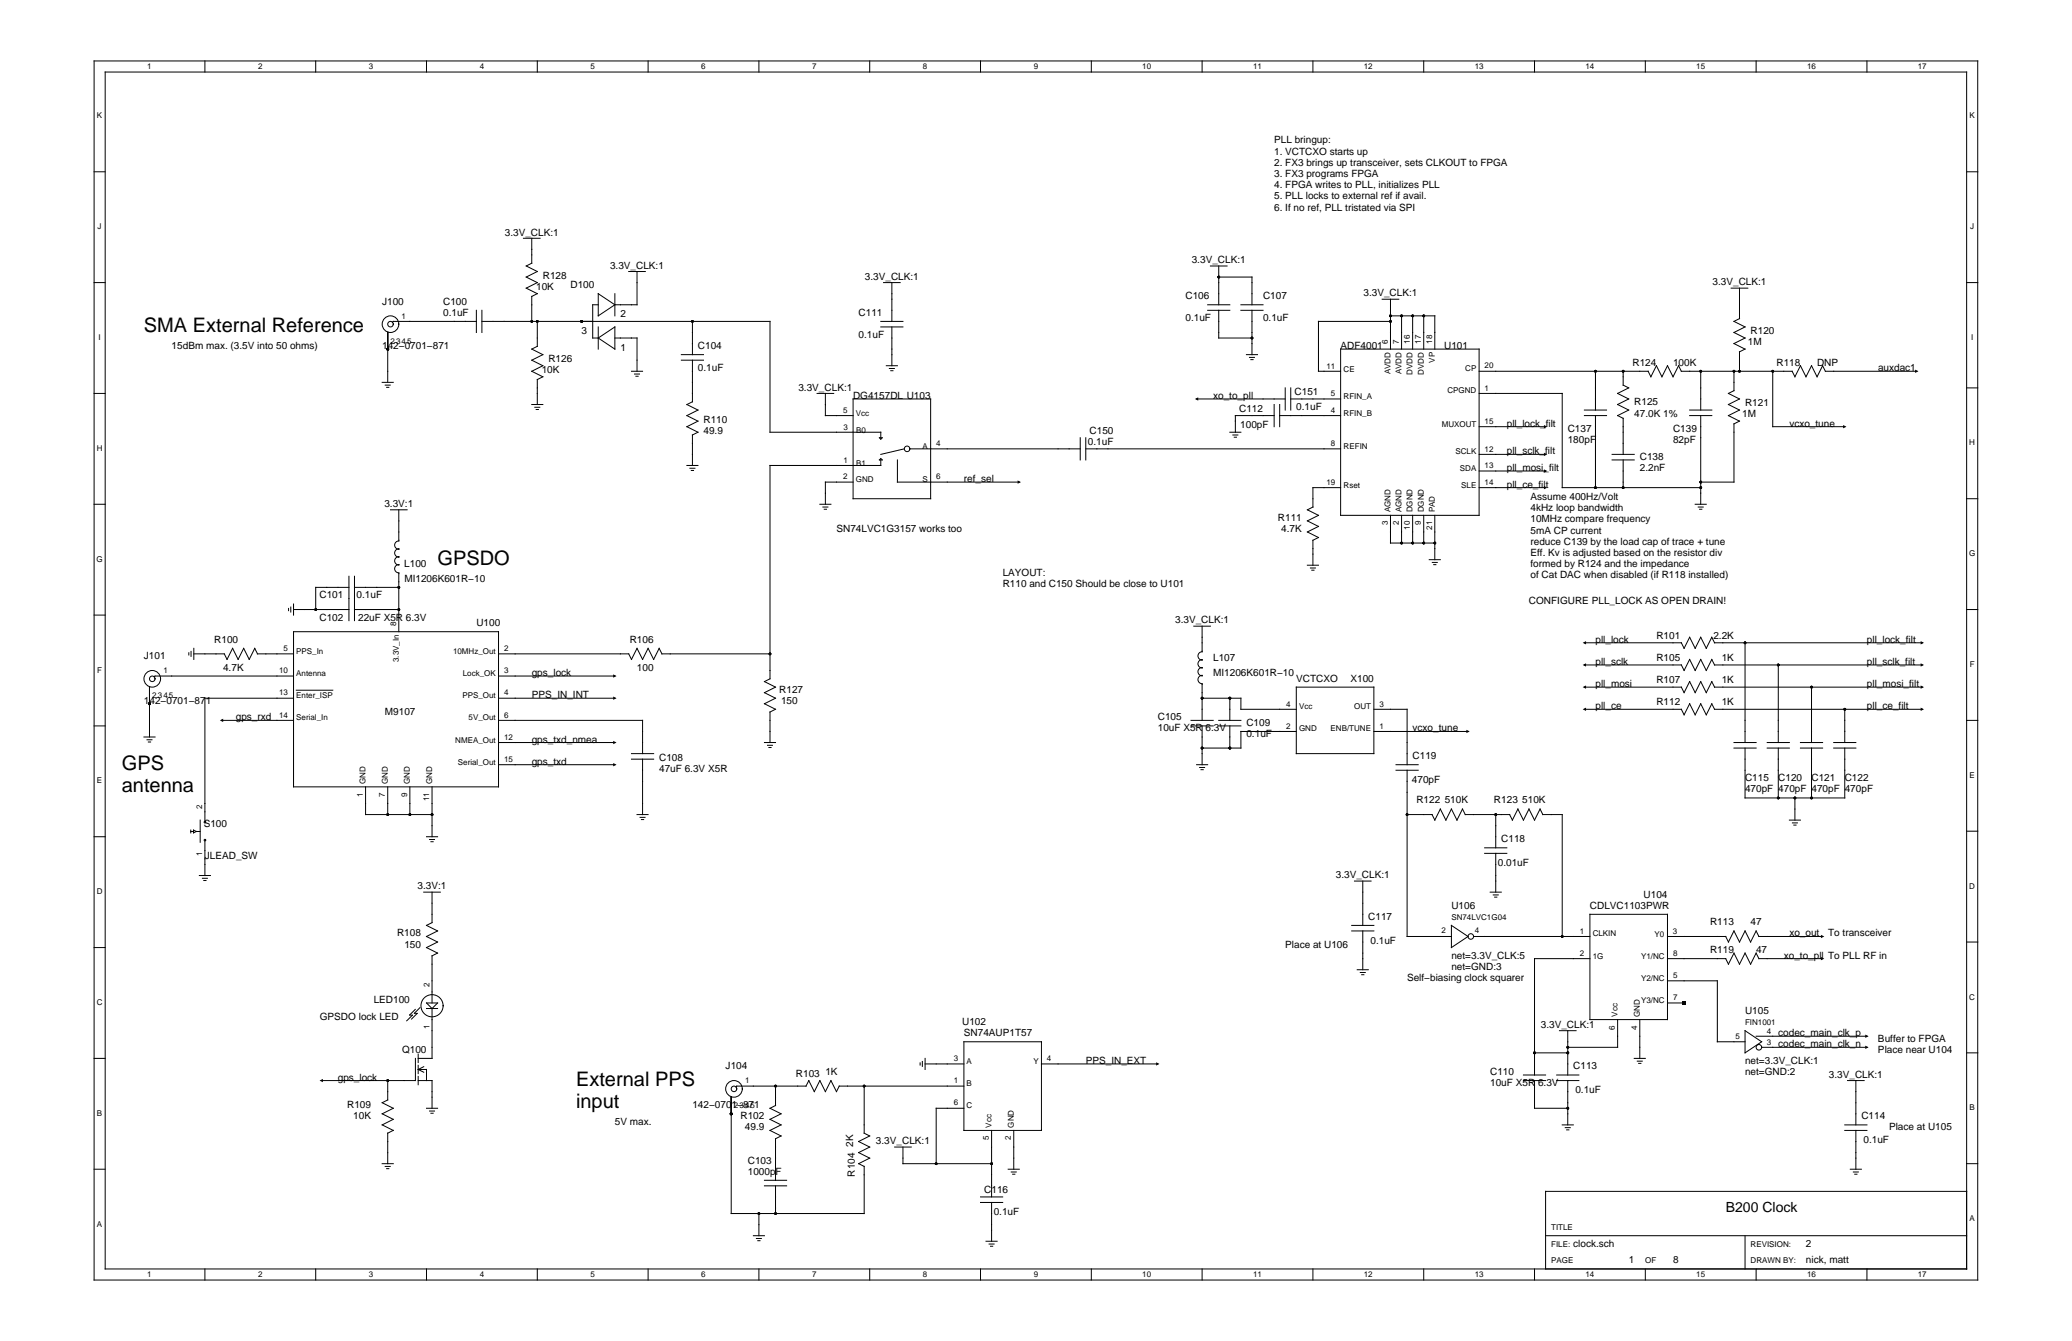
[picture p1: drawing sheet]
<svg xmlns="http://www.w3.org/2000/svg" width="432mm" height="279mm" viewBox="0 0 432 279" stroke-linecap="round" stroke-linejoin="round" font-family="sans-serif">
<g fill="none" stroke="#000" stroke-width=".21">
<path d="M19.6 12.7h392.6v254h-392.6zM21.9 15h387.9v249.4h-387.9zM42.7 12.7v2.3M65.8 12.7v2.3M88.9 12.7v2.3M112 12.7v2.3M135.1 12.7v2.3M158.2 12.7v2.3M181.2 12.7v2.3M204.3 12.7v2.3M227.4 12.7v2.3M250.5 12.7v2.3"/>
<path d="M273.6 12.7v2.3M296.7 12.7v2.3M319.8 12.7v2.3M342.9 12.7v2.3M366 12.7v2.3M389.1 12.7v2.3M19.6 35.8h2.3M409.8 35.8h2.4M19.6 58.9h2.3M109.1 49.6h3.4M110.8 49.6v5.2l-1.1 .6 2.3 1.2-2.3 1.1 2.3 1.2-2.3 1.1 2.3 1.2M131 56.6h3.5"/>
<path d="M132.8 56.6v6.9h-4.7M184.1 58.9h3.5M185.9 58.9v8.1M252.2 55.4h3.5M254 55.4v8.1M254 57.7h6.9v5.8M409.8 58.9h2.4M79.6 79.7h2.4M80.8 69.2v10.5M99.3 67h-17.3l-.2 .1M99.3 64.7v4.6M100.4 67h60.1v23.1h23.1v1.1"/>
<path d="M100.4 64.7v4.6M110.8 61.7v5.3M112 67v5.2l-1.2 .5 2.3 1.2-2.3 1.1 2.3 1.2-2.3 1.2 2.3 1.1-1.1 .6v5.2M112 61.2l-1.2 .6M124.7 63.5h-1.2v6.9h1.2M124.7 70.4l3.4-2.3v4.6zM124.7 61.2l3.4 2.3-3.4 2.3zM124.7 68.1v4.6M128.1 70.4h4.7v7M128.1 61.2v4.6M131.6 77.4h2.3M132.2 77.9h1.1"/>
<path d="M132.5 78.4h.5M142 73.9h4.6M142 75h4.6M144.3 67v6.9M144.3 75v8.7l-1.2 .6 2.4 1.1-2.4 1.2 2.4 1.1-2.4 1.2 2.4 1.2-1.2 .5v6.4M183.6 67h4.6M183.6 68.1h4.6M184.7 76.2h2.3M185.3 76.8h1.1M185.6 77.2h.5M185.9 68.1v8.1M251.7 64.7h4.6"/>
<path d="M251.7 63.5h4.6M254 64.7v5.7h6.9M258.6 64.7h4.6M258.6 63.5h4.6M259.8 73.9h2.3M260.4 74.5h1M260.7 74.9h.4M260.9 64.7v9.2M279.4 72.7h28.8v34.7h-28.8zM288 62.3h3.5M289.8 67h-15v10.4h4.6M289.8 62.3v10.4"/>
<path d="M289.8 65.8h9.2v6.9M292.1 65.8v6.9M294.4 65.8v6.9M296.7 65.8v6.9M308.2 77.4h35.3M332.5 77.4v8M338.3 77.4v2.8l1.1 .6-2.3 1.2 2.3 1.1-2.3 1.2 2.3 1.1-2.3 1.2 1.2 .6v7.5M343.5 77.4l.5 1.1M354.4 77.4v8M360.8 60h3.4M361.4 77.4v4l-1.2 .6 2.3 1.1-2.3 1.2 2.3 1.1-2.3 1.2 2.3 1.1-1.1 .6v12.1h-7M362.5 60v6.4l-1.1 .6 2.3 1.1-2.3 1.2 2.3 1.1-2.3 1.2 2.3 1.1-1.2 .6v4.1"/>
<path d="M369.4 77.4v11.5h15M399.5 77.4h-19.1l-.6-1.2-1.1 2.3-1.2-2.3-1.1 2.3-1.2-2.3-1.1 2.3-.6-1.1h-23.1l-.6-1.2-1.1 2.3-1.2-2.3-1.2 2.3-1.1-2.3-1.2 2.3M19.6 82h2.3M80.3 80.2h1M80.6 80.7h.4M110.8 84.3h2.3M111.5 84.9h1M111.7 85.3h.5M143.1 97h2.4M143.8 97.6h1M144.1 98h.4M170.3 82h3.4"/>
<path d="M172 82v4.6h5.8M177.8 83.1h16.1v20.8h-16.1zM183.3 91.2h.5l-.2 .3zM183.6 95.5l.2 .3h-.5zM183.6 95.8v1.2h-23.1v44.4l-1.2 .6 2.3 1.2-2.3 1.1 2.3 1.2-2.3 1.1 2.3 1.2M187 95.8v4.6h25.4M188.5 93.5l-4.9 1.2M189.6 93.5h35.5M225.1 91.2v4.6M226.3 93.5h53.1M226.3 91.2v4.6M249.4 83.1h18.4"/>
<path d="M256.3 90.1h2.3M256.9 90.6h1.1M257.2 91.1h.5M265.5 86.6h-8.1v3.5M265.5 84.3v4.6M266.7 86.6h12.7M266.7 84.3v4.6M267.8 80.8v4.6M269 83.1h10.4M269 80.8v4.6M308.2 82h17.4v19.6h28.8M308.2 94.7h13.9"/>
<path d="M308.2 98.1h13.9M308.2 88.9h13.9M330.2 85.4h4.6M330.2 86.6h4.6M332.5 86.6v15M336 94.7h4.6M336 95.8h4.6M338.3 95.8v5.8M352.1 85.4h4.6M352.1 86.6h4.6M354.4 86.6v18.5M409.8 80.8h2.4"/>
<path d="M19.6 105.1h2.3M81.4 106.2h3.4M83.1 106.2v6.5a.85 .85 0 0 0-.9 .9 .85 .85 0 0 0 1 .8 .82 .82 0 0 0-1 .8 .82 .82 0 0 0 1 .8 .82 .82 0 0 0-1 .9 .82 .82 0 0 0 1 .8 .84 .84 0 0 0-1 .8 .84 .84 0 0 0 .9 .9v12.2M170.9 105.1h2.3M171.5 105.6h1M171.8 106.1h.4M177.8 100.4h-5.8v4.7M272.5 117.8h2.3M273.1 118.3h1M273.4 118.8h.4M279.4 101.6h-5.8v4.1l-1.1 .5 2.3 1.2-2.3 1.1 2.3 1.2-2.3 1.1 2.3 1.2-1.2 .6v5.2M289.8 107.4v5.7h9.2"/>
<path d="M292.1 107.4v5.7M294.4 107.4v5.7M296.7 107.4v5.7M297.9 116.6h2.3M298.5 117.2h1M298.8 117.6h.4M299 107.4v9.2M308.2 101.6h13.9M353.3 105.1h2.3M353.9 105.6h1M354.2 106.1h.5M409.8 103.9h2.4"/>
<path d="M19.6 128.2h2.3M39.4 136v.5M39.8 135.7v1.1M40.4 136.2h6.3l.6 1.2 1.2-2.3 1.1 2.3 1.2-2.3 1.1 2.3 1.2-2.3 .6 1.1h7.5M40.4 135.1v2.3M60.1 126.8v.4M60.6 126.5v1M61.2 127h11.5M61.2 131.6h42.7v32.3h-42.7zM61.2 125.8v2.4M72.7 122.4h-6.9v4.6M72.7 120.1v9.2"/>
<path d="M73.9 127h9.2M73.9 122.4h9.2M73.9 120.1v9.2M103.9 136.2h27.1l.6 1.2 1.2-2.3 1.1 2.3 1.2-2.3 1.1 2.3 1.2-2.3 .5 1.1M137.9 136.2h22.6M248.8 130.5h3.4M250.5 130.5v5.3a.84 .84 0 0 0-.9 .9 .84 .84 0 0 0 1 .8 .82 .82 0 0 0-.9 .8 .82 .82 0 0 0 .9 .8 .82 .82 0 0 0-.9 .8 .82 .82 0 0 0 .9 .9 .84 .84 0 0 0-1 .8 .84 .84 0 0 0 .9 .8v7.7M330.2 133.9h20.2l.6 1.2 1.1-2.3 1.2 2.3 1.1-2.3 1.2 2.3 1.1-2.3 .6 1.1h43.3M330.2 138.5h20.2l.6 1.2 1.1-2.3 1.2 2.3 1.1-2.3 1.2 2.3 1.1-2.3 .6 1.1h43.3M363.7 133.9v20.8M370.6 138.5v16.2M409.8 127h2.4"/>
<path d="M19.6 151.2h2.3M30 153.6h2.3M30.6 154.1h1.1M30.9 154.6h.5M31.2 143.1v10.5M46.2 150.1h15M61.2 145.5h-18.5v25.7M61.2 140.9h-28.9l-.2 .1M61.7 143.8h7.7M103.9 150.1h30v6.9M103.9 159.3h24.2M103.9 145.5h24.2"/>
<path d="M103.9 140.9h24.2M103.9 154.7h24.2M131.6 157h4.6M131.6 158.2h4.6M133.9 158.2v11.5M159.3 154.7h2.3M159.9 155.3h1.1M160.2 155.7h.5M160.5 148.3v6.4M161.6 147.8l-1.1 .6M248.2 151.2h4.6M248.2 150.1h4.6"/>
<path d="M249.4 159.3h2.3M250 159.9h1M250.5 151.2v8.1M250.5 145.5h8.1v2.3h11.5M254 151.2h4.6M254 150.1h4.6M256.3 145.5v4.6M256.3 151.2v4.7M270.1 152.4h-11.5v3.5h-8.1M270.1 143.2h16.2v13.8h-16.2zM286.3 147.8h6.9v11.5M286.3 152.4h19.6"/>
<path d="M290.9 159.3h4.6M330.2 147.8h20.2l.6 1.1 1.1-2.3 1.2 2.3 1.1-2.3 1.2 2.3 1.1-2.3 .6 1.2h43.3M330.2 143.2h20.2l.6 1.1 1.1-2.3 1.2 2.3 1.1-2.3 1.2 2.3 1.1-2.3 .6 1.2h43.3M361.4 155.9h4.6M361.4 154.7h4.6M363.7 155.9v10.4h20.7v-10.4M368.3 155.9h4.6M368.3 154.7h4.6M370.6 155.9v10.4M375.2 155.9h4.6M375.2 154.7h4.6M377.5 143.2v11.5"/>
<path d="M377.5 155.9v10.4M382.1 155.9h4.7M382.1 154.7h4.7M384.4 147.8v6.9M409.8 150.1h2.4M19.6 174.3h2.3M39.8 173v.5M39.8 173.2h.5M40.3 173l.6 .2-.6 .3zM40.9 173.2h.8M41.7 170.9v4.6M42.7 175.2v7.2"/>
<path d="M76.2 163.9v5.8h13.8M80.8 163.9v5.8M85.4 163.9v5.8M88.9 174.3h2.3M89.5 174.9h1.1M89.8 175.4h.5M90 163.9v10.4M132.8 169.7h2.3M133.4 170.3h1M133.7 170.8h.4M250.3 160.4h.4M290.9 160.5h4.6"/>
<path d="M293.2 160.5v34.6h9.3M293.2 169.7h5.3M298.4 169.7l.6 1.2 1.2-2.3 1.1 2.3 1.2-2.3 1.1 2.3 1.2-2.3 .6 1.1h9.2M309.4 176.6h4.6M309.4 177.8h4.6M311.7 169.7v6.9M311.7 177.8v8.1M314.6 169.7l.6 1.2M315.2 170.9l1.1-2.3 1.2 2.3 1.1-2.3 1.2 2.3 1.1-2.3 .6 1.1h4.1v25.4M372.9 170.9h2.3M373.5 171.4h1.1M373.8 171.9h.5"/>
<path d="M374.1 166.3v4.6M409.8 173.2h2.4M19.6 197.4h2.3M41.5 182.4h2.4M42.2 183h1M42.5 183.5h.4M88.3 185.9h3.5M90 185.9v6.3l-1.1 .6 2.3 1.2-2.3 1.1 2.3 1.2-2.3 1.1 2.3 1.2M90 199.1v9.9M91.2 198.6l-1.2 .6M281.7 192.8h4.6M281.7 194h4.6"/>
<path d="M282.3 183.6h3.4M284 183.6v9.2M284 194v8M302.5 192.8l3.4 2.3-3.4 2.3zM307.1 195.1h24.2M310.6 185.9h2.3M311.2 186.5h1M311.5 186.9h.4M331.3 199.7h-11.5v24.3M331.3 190.5h16.2v21.9h-16.2zM347.5 195.1h12.1l.6 1.2 1.2-2.3 1.1 2.3 1.2-2.3 1.1 2.3 1.2-2.3 .6 1.1h13.2M347.5 199.7h12.1l.6 1.2 1.2-2.3 1.1 2.3 1.2-2.3 1.1 2.3 1.2-2.3 .6 1.1h13.2"/>
<path d="M409.8 196.3h2.4M86.5 210.3l-1.1 1.2h.5l-1.1 1.2M87.1 219.7v1.7M87.5 209.9l-1.1 1.2 .5 .1-1.1 1.1M88.9 209h2.3l-1.2 1.1zM88.9 210.1h2.3M90 210.1v10.4h-2.9M200.9 217.1h16.1v18.4h-16.1zM282.8 202h2.4M283.5 202.6h1M283.8 203.1h.4M319.8 219.4h6.9"/>
<path d="M325 214.7h3.4M326.7 214.7v9.3M337.1 212.4v5.8h-10.4M341.7 212.4v8.1M347.5 204.4h10.4v12.7h5.8M347.5 209h3.5M363.7 214.7l3.4 2.4-3.4 2.3zM366 215.9h23.1M367.1 218.2h22M409.8 219.4h2.4M19.6 220.5h2.3M80.8 225.1v4.1l-1.2 .6 2.4 1.1-2.4 1.2 2.4 1.1-2.4 1.2 2.4 1.1-1.2 .6"/>
<path d="M80.8 236.1v6.4M86.6 220.5v4.6h-19.7M87.1 222.8h1.8v2.3M87.1 225.1h2.9v5.8M87.1 222.8l1.2 .6M87.1 222v1.7M87.1 224.3v1.7M88.3 222.2l-1.2 .6M88.9 230.9h2.3M89.5 231.5h1.1M89.8 231.9h.5M152.4 228.5v24.3h27.7v-9.8"/>
<path d="M161.6 226.3v4l-1.1 .6 2.3 1.2-2.3 1.1 2.3 1.2-2.3 1.1 2.3 1.2-1.2 .6v8.6M180.1 226.3v9.8l1.1 .6-2.3 1.1 2.3 1.2-2.3 1.1 2.3 1.2-2.3 1.2M186.4 239h3.5M188.2 239v3.5h18.4M191.8 221.4v.5M192.2 221.2v1M192.8 221.7h8.1M192.8 220.5v2.3M200.9 226.3h-26l-.6 1.1-1.1-2.3-1.2 2.3-1.1-2.3-1.2 2.3-1.1-2.3-.6 1.2h-14.5l-.1 .2M200.9 230.9h-5.8v11.6M206.6 235.5v13.9M211.3 235.5v8.1"/>
<path d="M217 221.7h24.3M317.5 225.1h4.6M317.5 224h4.6M319.8 225.1v5.8h6.9M324.4 225.1h4.6M324.4 224h4.6M325.6 234.4h2.3M326.2 234.9h1M326.5 235.4h.4M326.7 225.1v9.3M340.6 220.5h2.3M341.2 221.1h1"/>
<path d="M341.5 221.6h.5M384.4 235.5h4.7M384.4 234.4h4.7M385 225.1h3.5M386.8 225.1v9.3M386.8 235.5v8.1M19.6 243.6h2.3M79.6 242.5h2.4M80.3 243h1M80.6 243.5h.4M157 257.5h2.3M157.6 258h1.1"/>
<path d="M157.9 258.5h.5M158.2 252.8v4.7M159.3 245.9h4.6M159.3 247.1h4.6M161.6 247.1v5.7M178.9 242.4l1.2 .6M204.3 250.5h4.7M204.3 249.4h4.7M205.5 258.6h2.3M206.1 259.2h1.1M206.4 259.7h.5M206.6 250.5v8.1"/>
<path d="M210.1 243.6h2.3M210.7 244.2h1.1M211 244.6h.5M322.1 257.5h87.7M363.7 257.5v6.9M385.6 243.6h2.3M386.2 244.2h1.1M386.5 244.6h.5M409.8 248.2h-87.7v16.2M409.8 242.5h2.4M42.7 264.4v2.3M65.8 264.4v2.3"/>
<path d="M88.9 264.4v2.3M112 264.4v2.3M135.1 264.4v2.3M158.2 264.4v2.3M181.2 264.4v2.3M204.3 264.4v2.3M227.4 264.4v2.3M250.5 264.4v2.3M273.6 264.4v2.3M296.7 264.4v2.3M319.8 264.4v2.3M342.9 264.4v2.3"/>
<path d="M366 264.4v2.3M389.1 264.4v2.3"/>
<circle cx="81.4" cy="67.5" r="1.73"/>
<circle cx="81.4" cy="67.5" r=".58"/>
<circle cx="189" cy="93.5" r=".58"/>
<circle cx="31.7" cy="141.4" r="1.73"/>
<circle cx="31.7" cy="141.4" r=".58"/>
<circle cx="42.7" cy="175" r=".16"/>
<circle cx="42.7" cy="171.3" r=".16"/>
<circle cx="306.5" cy="195.1" r=".58"/>
<circle cx="90" cy="209.5" r="2.31"/>
<circle cx="366.5" cy="218.2" r=".58"/>
<circle cx="153" cy="226.9" r="1.73"/>
<circle cx="153" cy="226.9" r=".58"/>
</g>
<g fill="#000">
<path d="M399.1 77l.7 .4-.7 .3zM249 83.1l.7-.3v.7zM321.8 94.3l.6 .4-.6 .3zM321.8 97.8l.6 .3-.6 .4zM321.8 88.6l.6 .3-.6 .3zM384.1 88.6l.7 .3-.7 .3zM212.1 100.1l.7 .3-.7 .4zM321.8 101.3l.6 .3-.6 .3zM329.8 133.9l.7-.3v.7zM329.8 138.5l.7-.3v.7zM400.3 133.6l.7 .3-.7 .4zM400.3 138.2l.7 .3-.7 .4z"/>
<path d="M45.8 150.1l.7-.4v.7zM127.8 145.1l.7 .4-.7 .3zM127.8 140.5l.7 .4-.7 .3zM127.8 159l.7 .3-.7 .4zM127.8 154.4l.7 .3-.7 .4zM305.6 152.1l.7 .3-.7 .3zM329.8 143.2l.7-.4v.7zM329.8 147.8l.7-.4v.7zM400.3 142.8l.7 .4-.7 .3zM400.3 147.4l.7 .4-.7 .3zM379.5 194.8l.7 .3-.7 .4zM350.6 208.6h.7v.7h-.7z"/>
<path d="M379.5 199.4l.7 .3-.7 .4zM388.7 215.6l.7 .3-.7 .3zM388.7 217.9l.7 .3-.7 .4zM66.6 225.1l.7-.3v.7zM240.9 221.3l.7 .4-.7 .3z"/>
<circle cx="254" cy="57.7" r=".29"/>
<circle cx="80.8" cy="72.7" r=".29"/>
<circle cx="110.8" cy="67" r=".29"/>
<circle cx="112" cy="67" r=".29"/>
<circle cx="121.2" cy="67" r=".29"/>
<circle cx="144.3" cy="67" r=".29"/>
<circle cx="260.9" cy="70.4" r=".29"/>
<circle cx="289.8" cy="67" r=".29"/>
<circle cx="289.8" cy="65.8" r=".29"/>
<circle cx="292.1" cy="65.8" r=".29"/>
<circle cx="294.4" cy="65.8" r=".29"/>
<circle cx="296.7" cy="65.8" r=".29"/>
<circle cx="332.5" cy="77.4" r=".29"/>
<circle cx="338.3" cy="77.4" r=".29"/>
<circle cx="354.4" cy="77.4" r=".29"/>
<circle cx="361.4" cy="77.4" r=".29"/>
<circle cx="362.5" cy="77.4" r=".29"/>
<circle cx="369.4" cy="77.4" r=".29"/>
<circle cx="292.1" cy="113.1" r=".29"/>
<circle cx="294.4" cy="113.1" r=".29"/>
<circle cx="296.7" cy="113.1" r=".29"/>
<circle cx="299" cy="113.1" r=".29"/>
<circle cx="332.5" cy="101.6" r=".29"/>
<circle cx="338.3" cy="101.6" r=".29"/>
<circle cx="354.4" cy="101.6" r=".29"/>
<circle cx="354.4" cy="100.4" r=".29"/>
<circle cx="65.8" cy="127" r=".29"/>
<circle cx="83.1" cy="127" r=".29"/>
<circle cx="83.1" cy="122.4" r=".29"/>
<circle cx="160.5" cy="136.2" r=".29"/>
<circle cx="363.7" cy="133.9" r=".29"/>
<circle cx="370.6" cy="138.5" r=".29"/>
<circle cx="31.2" cy="146.6" r=".29"/>
<circle cx="250.5" cy="155.9" r=".29"/>
<circle cx="250.5" cy="145.5" r=".29"/>
<circle cx="256.3" cy="155.9" r=".29"/>
<circle cx="256.3" cy="145.5" r=".29"/>
<circle cx="377.5" cy="143.2" r=".29"/>
<circle cx="384.4" cy="147.8" r=".29"/>
<circle cx="80.8" cy="169.7" r=".29"/>
<circle cx="85.4" cy="169.7" r=".29"/>
<circle cx="90" cy="169.7" r=".29"/>
<circle cx="293.2" cy="169.7" r=".29"/>
<circle cx="311.7" cy="169.7" r=".29"/>
<circle cx="370.6" cy="166.3" r=".29"/>
<circle cx="374.1" cy="166.3" r=".29"/>
<circle cx="377.5" cy="166.3" r=".29"/>
<circle cx="325.6" cy="195.1" r=".29"/>
<circle cx="319.8" cy="219.4" r=".29"/>
<circle cx="326.7" cy="218.2" r=".29"/>
<circle cx="326.7" cy="219.4" r=".29"/>
<circle cx="80.8" cy="225.1" r=".29"/>
<circle cx="152.4" cy="232.1" r=".29"/>
<circle cx="161.6" cy="226.3" r=".29"/>
<circle cx="180.1" cy="226.3" r=".29"/>
<circle cx="326.7" cy="230.9" r=".29"/>
<circle cx="158.2" cy="252.8" r=".29"/>
<circle cx="161.6" cy="252.8" r=".29"/>
<circle cx="195.1" cy="242.5" r=".29"/>
<circle cx="206.6" cy="242.5" r=".29"/>
</g>
<g font-size="4.2">
<text x="30" y="69.3">SMA External Reference</text>
<text x="91.2" y="117.8">GPSDO</text>
<text x="25.4" y="160.4">GPS</text>
<text x="25.4" y="165.1">antenna</text>
<text x="120.1" y="226.2">External PPS</text>
<text x="120.1" y="230.9">input</text>
</g>
<text font-size="2.9" x="359.7" y="252.5">B200 Clock</text>
<g font-size="2.1">
<text x="265.5" y="29.9">PLL bringup:</text>
<text x="265.5" y="32.2">1. VCTCXO starts up</text>
<text x="265.5" y="34.5">2. FX3 brings up transceiver, sets CLKOUT to FPGA</text>
<text x="265.5" y="36.9">3. FX3 programs FPGA</text>
<text x="265.5" y="39.2">4. FPGA writes to PLL, initializes PLL</text>
<text x="265.5" y="41.5">5. PLL locks to external ref if avail.</text>
<text x="265.5" y="43.9">6. If no ref, PLL tristated via SPI</text>
<text x="105.2" y="49.1">3.3V_CLK:1</text>
<text x="113.1" y="58.1">R128</text>
<text x="127.1" y="56">3.3V_CLK:1</text>
<text x="180.2" y="58.3">3.3V_CLK:1</text>
<text x="248.4" y="54.8">3.3V_CLK:1</text>
<text x="356.9" y="59.5">3.3V_CLK:1</text>
<text x="79.6" y="63.5">J100</text>
<text x="92.3" y="63.5">C100</text>
<text x="92.3" y="65.8">0.1uF</text>
<text x="111.7" y="60.4">10K</text>
<text x="118.9" y="60">D100</text>
<text x="178.9" y="65.8">C111</text>
<text x="247.1" y="62.3">C106</text>
<text x="263.2" y="62.3">C107</text>
<text x="284.2" y="61.8">3.3V_CLK:1</text>
<text x="121.2" y="69.6">3</text>
<text x="129.3" y="66.1">2</text>
<text x="178.9" y="70.4">0.1uF</text>
<text x="247.1" y="67">0.1uF</text>
<text x="263.2" y="67">0.1uF</text>
<text x="364.2" y="71.9">1M</text>
<text x="364.8" y="69.6">R120</text>
<text x="35.8" y="72.7">15dBm max. (3.5V into 50 ohms)</text>
<text x="79.6" y="72.7">142−0701−871</text>
<text x="112.9" y="77.7">10K</text>
<text x="114.3" y="75.4">R126</text>
<text x="129.3" y="73">1</text>
<text x="145.5" y="72.7">C104</text>
<text x="145.5" y="77.4">0.1uF</text>
<text x="279.4" y="72.7">ADF4001</text>
<text x="301" y="72.7">U101</text>
<text x="340.2" y="76.2">R124</text>
<text x="348.7" y="76.2">100K</text>
<text x="370.2" y="76.2">R118</text>
<text x="378.7" y="76.2">DNP</text>
<text x="391.4" y="77.4">auxdac1</text>
<text x="166.4" y="81.4">3.3V_CLK:1</text>
<text x="177.8" y="83.1">DG4157DL U103</text>
<text x="252.8" y="83.1">xo_to_pll</text>
<text x="269.8" y="82.3">C151</text>
<text x="146.6" y="88.1">R110</text>
<text x="258.2" y="85.8">C112</text>
<text x="258.5" y="89.2">100pF</text>
<text x="270.1" y="85.4">0.1uF</text>
<text x="314" y="88.9">pll_lock_filt</text>
<text x="340.6" y="84.3">R125</text>
<text x="340.6" y="86.9">47.0K 1%</text>
<text x="363.1" y="86.9">1M</text>
<text x="363.7" y="84.6">R121</text>
<text x="372.9" y="88.9">vcxo_tune</text>
<text x="146.6" y="90.4">49.9</text>
<text x="226.7" y="92.7">0.1uF</text>
<text x="227.1" y="90.4">C150</text>
<text x="314" y="94.7">pll_sclk_filt</text>
<text x="326.7" y="90.1">C137</text>
<text x="326.7" y="92.4">180pF</text>
<text x="341.7" y="95.8">C138</text>
<text x="348.7" y="90.1">C139</text>
<text x="348.7" y="92.4">82pF</text>
<text x="200.9" y="100.4">ref_sel</text>
<text x="314" y="98.1">pll_mosi_filt</text>
<text x="314" y="101.6">pll_ce_filt</text>
<text x="341.7" y="98.1">2.2nF</text>
<text x="80.1" y="105.6">3.3V:1</text>
<text x="319" y="104.2">Assume 400Hz/Volt</text>
<text x="319" y="106.5">4kHz loop bandwidth</text>
<text x="174.3" y="110.8">SN74LVC1G3157 works too</text>
<text x="266.3" y="108.5">R111</text>
<text x="267" y="110.8">4.7K</text>
<text x="319" y="108.8">10MHz compare frequency</text>
<text x="319" y="111.2">5mA CP current</text>
<text x="319" y="113.5">reduce C139 by the load cap of trace + tune</text>
<text x="84.2" y="118.1">L100</text>
<text x="319" y="115.8">Eff. Kv is adjusted based on the resistor div</text>
<text x="319" y="118.2">formed by R124 and the impedance</text>
<text x="66.6" y="124.7">C101</text>
<text x="74.3" y="124.7">0.1uF</text>
<text x="84.3" y="121.2">MI1206K601R−10</text>
<text x="209" y="120">LAYOUT:</text>
<text x="209" y="122.4">R110 and C150 Should be close to U101</text>
<text x="318.6" y="125.8">CONFIGURE PLL_LOCK AS OPEN DRAIN!</text>
<text x="319" y="120.5">of Cat DAC when disabled (if R118 installed)</text>
<text x="66.6" y="129.3">C102</text>
<text x="74.6" y="129.3">22uF X5R 6.3V</text>
<text x="99.3" y="130.5">U100</text>
<text x="244.9" y="129.9">3.3V_CLK:1</text>
<text x="30" y="137.4">J101</text>
<text x="44.6" y="133.9">R100</text>
<text x="131.2" y="133.9">R106</text>
<text x="252.8" y="137.7">L107</text>
<text x="332.5" y="133.9">pll_lock</text>
<text x="345.2" y="133.1">R101</text>
<text x="345.2" y="137.7">R105</text>
<text x="357.1" y="133.1">2.2K</text>
<text x="358.8" y="137.7">1K</text>
<text x="389.1" y="133.9">pll_lock_filt</text>
<text x="46.5" y="139.7">4.7K</text>
<text x="110.8" y="140.9">gps_lock</text>
<text x="132.7" y="139.7">100</text>
<text x="252.8" y="140.9">MI1206K601R−10</text>
<text x="270.1" y="142">VCTCXO</text>
<text x="281.4" y="142">X100</text>
<text x="332.5" y="138.5">pll_sclk</text>
<text x="332.5" y="143.2">pll_mosi</text>
<text x="345.2" y="142.4">R107</text>
<text x="358.8" y="142.4">1K</text>
<text x="389.1" y="138.5">pll_sclk_filt</text>
<text x="389.1" y="143.2">pll_mosi_filt</text>
<text x="30" y="146.6">142−0701−871</text>
<text x="80.2" y="148.9">M9107</text>
<text x="110.8" y="145.5">PPS_IN_INT</text>
<text x="162.4" y="144.3">R127</text>
<text x="162.8" y="146.6">150</text>
<text x="332.5" y="147.8">pll_ce</text>
<text x="345.2" y="147">R112</text>
<text x="358.8" y="147">1K</text>
<text x="389.1" y="147.8">pll_ce_filt</text>
<text x="49.1" y="150.1">gps_rxd</text>
<text x="110.8" y="154.7">gps_txd_nmea</text>
<text x="241.3" y="150.1">C105</text>
<text x="241.3" y="152.4">10uF X5R 6.3V</text>
<text x="259.8" y="151.2">C109</text>
<text x="259.8" y="153.6">0.1uF</text>
<text x="294.4" y="152.4">vcxo_tune</text>
<text x="110.8" y="159.3">gps_txd</text>
<text x="137.4" y="158.5">C108</text>
<text x="137.4" y="160.8">47uF 6.3V X5R</text>
<text x="294.4" y="158.2">C119</text>
<text x="294.3" y="163.1">470pF</text>
<text x="295.2" y="167.4">R122 510K</text>
<text x="311.3" y="167.4">R123 510K</text>
<text x="363.7" y="162.8">C115</text>
<text x="363.7" y="165.1">470pF 470pF</text>
<text x="370.6" y="162.8">C120</text>
<text x="377.5" y="162.8">C121</text>
<text x="377.5" y="165.1">470pF</text>
<text x="384.4" y="162.8">C122</text>
<text x="384.4" y="165.1">470pF</text>
<text x="42.5" y="172.4">S100</text>
<text x="42.7" y="179">JLEAD_SW</text>
<text x="312.9" y="175.5">C118</text>
<text x="87" y="185.3">3.3V:1</text>
<text x="278.4" y="183">3.3V_CLK:1</text>
<text x="312.1" y="180.5">0.01uF</text>
<text x="285.2" y="191.7">C117</text>
<text x="302.5" y="189.3">U106</text>
<text x="331.3" y="189.3">CDLVC1103PWR</text>
<text x="342.5" y="187">U104</text>
<text x="82.7" y="195.1">R108</text>
<text x="84.3" y="197.4">150</text>
<text x="267.8" y="197.4">Place at U106</text>
<text x="285.6" y="196.6">0.1uF</text>
<text x="356.4" y="192.8">R113</text>
<text x="364.8" y="192.8">47</text>
<text x="372.9" y="195.1">xo_out</text>
<text x="381" y="195.1">To transceiver</text>
<text x="302.5" y="199.7">net=3.3V_CLK:5</text>
<text x="302.5" y="202">net=GND:3</text>
<text x="356.4" y="198.6">R119</text>
<text x="366" y="198.6">47</text>
<text x="371.7" y="199.7">xo_to_pll To PLL RF in</text>
<text x="77.9" y="209">LED100</text>
<text x="293.2" y="204.4">Self−biasing clock squarer</text>
<text x="66.7" y="212.4">GPSDO lock LED</text>
<text x="200.5" y="213.6">U102</text>
<text x="200.9" y="215.9">SN74AUP1T57</text>
<text x="321.1" y="214.2">3.3V_CLK:1</text>
<text x="363.7" y="211.3">U105</text>
<text x="370.6" y="215.9">codec_main_clk_p</text>
<text x="83.8" y="219.4">Q100</text>
<text x="226.3" y="221.7">PPS_IN_EXT</text>
<text x="363.7" y="221.7">net=3.3V_CLK:1</text>
<text x="370.6" y="218.2">codec_main_clk_n</text>
<text x="391.4" y="217">Buffer to FPGA</text>
<text x="391.4" y="219.4">Place near U104</text>
<text x="70.4" y="225.1">gps_lock</text>
<text x="151.2" y="222.8">J104</text>
<text x="165.9" y="224.3">R103</text>
<text x="172" y="224">1K</text>
<text x="310.6" y="224">C110</text>
<text x="310.6" y="226.3">10uF X5R 6.3V</text>
<text x="327.9" y="222.8">C113</text>
<text x="328.3" y="227.8">0.1uF</text>
<text x="363.7" y="224">net=GND:2</text>
<text x="381.1" y="224.6">3.3V_CLK:1</text>
<text x="72.4" y="230.9">R109</text>
<text x="73.6" y="233.2">10K</text>
<text x="144.3" y="230.9">142−0701−871</text>
<text x="154.3" y="233.2">R102</text>
<text x="387.9" y="233.2">C114</text>
<text x="128.1" y="234.4">5V max.</text>
<text x="155.3" y="235.5">49.9</text>
<text x="177.8" y="239" transform="rotate(-90 177.8 239)">2K</text>
<text x="182.6" y="238.4">3.3V_CLK:1</text>
<text x="388.4" y="238.2">0.1uF</text>
<text x="393.7" y="235.5">Place at U105</text>
<text x="155.8" y="242.5">C103</text>
<text x="155.8" y="244.8">1000pF</text>
<text x="178.2" y="245.1" transform="rotate(-90 178.2 245.1)">R104</text>
<text x="205.1" y="248.6">C116</text>
<text x="207.1" y="253.2">0.1uF</text>
<text x="327.9" y="259.8">clock.sch</text>
<text x="339.4" y="263.2">1</text>
<text x="348.7" y="263.2">8</text>
<text x="376.4" y="259.8">2</text>
<text x="376.4" y="263.2">nick, matt</text>
</g>
<g font-size="1.7">
<text x="30.7" y="14.3">1</text>
<text x="53.8" y="14.3">2</text>
<text x="76.9" y="14.3">3</text>
<text x="100" y="14.3">4</text>
<text x="123.1" y="14.3">5</text>
<text x="146.1" y="14.3">6</text>
<text x="169.2" y="14.3">7</text>
<text x="192.3" y="14.3">8</text>
<text x="215.4" y="14.3">9</text>
<text x="238" y="14.3">10</text>
<text x="261.1" y="14.3">11</text>
<text x="284.2" y="14.3">12</text>
<text x="307.3" y="14.3">13</text>
<text x="330.4" y="14.3">14</text>
<text x="353.5" y="14.3">15</text>
<text x="376.6" y="14.3">16</text>
<text x="399.7" y="14.3">17</text>
<text x="20.2" y="24.7">K</text>
<text x="410.4" y="24.7">K</text>
<text x="20.3" y="47.8">J</text>
<text x="410.6" y="47.8">J</text>
<text x="20.5" y="70.9">I</text>
<text x="81.4" y="71.6">2345</text>
<text x="83.7" y="66.4">1</text>
<text x="289.2" y="71.6" transform="rotate(-90 289.2 71.6)">6</text>
<text x="291.5" y="71.6" transform="rotate(-90 291.5 71.6)">7</text>
<text x="293.8" y="71.6" transform="rotate(-90 293.8 71.6)">16</text>
<text x="296.1" y="71.6" transform="rotate(-90 296.1 71.6)">17</text>
<text x="298.4" y="71.6" transform="rotate(-90 298.4 71.6)">18</text>
<text x="410.8" y="70.9">I</text>
<text x="276.4" y="76.8">11</text>
<text x="280" y="77.4">CE</text>
<text x="299" y="75.6" transform="rotate(-90 299 75.6)">VP</text>
<text x="305.4" y="77.4">CP</text>
<text x="309.4" y="76.8">20</text>
<text x="277.4" y="82.6">5</text>
<text x="280" y="83.2">RFIN_A</text>
<text x="289.8" y="78" transform="rotate(-90 289.8 78)">AVDD</text>
<text x="292.1" y="78" transform="rotate(-90 292.1 78)">AVDD</text>
<text x="294.4" y="78.1" transform="rotate(-90 294.4 78.1)">DVDD</text>
<text x="296.7" y="78.1" transform="rotate(-90 296.7 78.1)">DVDD</text>
<text x="301.6" y="82">CPGND</text>
<text x="309.4" y="81.4">1</text>
<text x="175.7" y="86">5</text>
<text x="175.8" y="89.5">3</text>
<text x="178.4" y="86.6">Vcc</text>
<text x="277.4" y="86.1">4</text>
<text x="280" y="86.6">RFIN_B</text>
<text x="300.4" y="88.9">MUXOUT</text>
<text x="309.4" y="88.3">15</text>
<text x="20.2" y="94">H</text>
<text x="178.4" y="90.1">B0</text>
<text x="192.3" y="93.5">A</text>
<text x="195.1" y="92.9">4</text>
<text x="277.4" y="93">8</text>
<text x="280" y="93.6">REFIN</text>
<text x="303.3" y="94.7">SCLK</text>
<text x="309.4" y="94.1">12</text>
<text x="410.4" y="92.8">H</text>
<text x="175.7" y="99.9">2</text>
<text x="175.8" y="96.5">1</text>
<text x="178.4" y="100.4">GND</text>
<text x="178.4" y="97">B1</text>
<text x="192.3" y="100.4">S</text>
<text x="195.1" y="99.9">6</text>
<text x="276.4" y="101.1">19</text>
<text x="280" y="101.7">Rset</text>
<text x="304.2" y="98.1">SDA</text>
<text x="304.5" y="101.6">SLE</text>
<text x="309.4" y="97.6">13</text>
<text x="309.4" y="101">14</text>
<text x="289.8" y="106.7" transform="rotate(-90 289.8 106.7)">AGND</text>
<text x="292.1" y="106.7" transform="rotate(-90 292.1 106.7)">AGND</text>
<text x="294.4" y="106.7" transform="rotate(-90 294.4 106.7)">DGND</text>
<text x="296.7" y="106.7" transform="rotate(-90 296.7 106.7)">DGND</text>
<text x="299" y="106.7" transform="rotate(-90 299 106.7)">PAD</text>
<text x="289.2" y="109.4" transform="rotate(-90 289.2 109.4)">3</text>
<text x="291.5" y="109.4" transform="rotate(-90 291.5 109.4)">2</text>
<text x="293.8" y="110.3" transform="rotate(-90 293.8 110.3)">10</text>
<text x="296.1" y="109.4" transform="rotate(-90 296.1 109.4)">9</text>
<text x="298.4" y="110.3" transform="rotate(-90 298.4 110.3)">21</text>
<text x="20.1" y="117.1">G</text>
<text x="410.4" y="115.9">G</text>
<text x="82.5" y="130.5" transform="rotate(-90 82.5 130.5)">8</text>
<text x="59.1" y="135.7">5</text>
<text x="61.7" y="136.2">PPS_In</text>
<text x="83.1" y="137.9" transform="rotate(-90 83.1 137.9)">3.3V_In</text>
<text x="94.4" y="136.2">10MHz_Out</text>
<text x="105" y="135.7">2</text>
<text x="20.3" y="140.1">F</text>
<text x="34" y="140.3">1</text>
<text x="58.2" y="140.3">10</text>
<text x="61.7" y="140.9">Antenna</text>
<text x="96.5" y="140.9">Lock_OK</text>
<text x="105" y="140.3">3</text>
<text x="410.5" y="139">F</text>
<text x="31.7" y="145.5">2345</text>
<text x="58.2" y="144.9">13</text>
<text x="58.2" y="149.5">14</text>
<text x="61.7" y="145.5">Enter_ISP</text>
<text x="96.4" y="145.5">PPS_Out</text>
<text x="105" y="144.9">4</text>
<text x="105" y="149.5">6</text>
<text x="268.1" y="147.2">4</text>
<text x="270.7" y="147.8">Vcc</text>
<text x="282.2" y="147.8">OUT</text>
<text x="287.5" y="147.2">3</text>
<text x="61.7" y="150.1">Serial_In</text>
<text x="94.9" y="154.7">NMEA_Out</text>
<text x="97.7" y="150.1">5V_Out</text>
<text x="105" y="154.1">12</text>
<text x="268.1" y="151.8">2</text>
<text x="270.7" y="152.4">GND</text>
<text x="277.3" y="152.4">ENB/TUNE</text>
<text x="287.5" y="151.8">1</text>
<text x="95.4" y="159.3">Serial_Out</text>
<text x="105" y="158.8">15</text>
<text x="20.2" y="163.2">E</text>
<text x="75.6" y="166" transform="rotate(-90 75.6 166)">1</text>
<text x="76.2" y="163.4" transform="rotate(-90 76.2 163.4)">GND</text>
<text x="80.2" y="166" transform="rotate(-90 80.2 166)">7</text>
<text x="80.8" y="163.4" transform="rotate(-90 80.8 163.4)">GND</text>
<text x="84.8" y="166" transform="rotate(-90 84.8 166)">9</text>
<text x="85.4" y="163.4" transform="rotate(-90 85.4 163.4)">GND</text>
<text x="89.5" y="167" transform="rotate(-90 89.5 167)">11</text>
<text x="90" y="163.4" transform="rotate(-90 90 163.4)">GND</text>
<text x="410.4" y="162.1">E</text>
<text x="42.1" y="168.6" transform="rotate(-90 42.1 168.6)">2</text>
<text x="42.1" y="178.4" transform="rotate(-90 42.1 178.4)">1</text>
<text x="410.4" y="185.2">D</text>
<text x="20.2" y="186.3">D</text>
<text x="302.5" y="191.7">SN74LVC1G04</text>
<text x="300.4" y="194.4">2</text>
<text x="307.3" y="194.4">4</text>
<text x="329.3" y="194.5">1</text>
<text x="331.9" y="195.1">CLKIN</text>
<text x="344.8" y="195.2">Y0</text>
<text x="348.6" y="194.6">3</text>
<text x="329.3" y="199.2">2</text>
<text x="331.9" y="199.7">1G</text>
<text x="342" y="199.7">Y1/NC</text>
<text x="348.7" y="203.8">5</text>
<text x="348.7" y="199.2">8</text>
<text x="20.2" y="209.4">C</text>
<text x="89.5" y="205.6" transform="rotate(-90 89.5 205.6)">2</text>
<text x="342" y="204.4">Y2/NC</text>
<text x="342" y="209">Y3/NC</text>
<text x="348.7" y="208.4">7</text>
<text x="410.4" y="208.3">C</text>
<text x="89.5" y="214.5" transform="rotate(-90 89.5 214.5)">1</text>
<text x="336.5" y="214.5" transform="rotate(-90 336.5 214.5)">6</text>
<text x="337.1" y="211.9" transform="rotate(-90 337.1 211.9)">Vcc</text>
<text x="341.1" y="214.5" transform="rotate(-90 341.1 214.5)">4</text>
<text x="341.7" y="211.9" transform="rotate(-90 341.7 211.9)">GND</text>
<text x="363.7" y="213.6">FIN1001</text>
<text x="368.2" y="215.4">4</text>
<text x="198.8" y="221.1">3</text>
<text x="201.4" y="221.7">A</text>
<text x="215.3" y="221.7">Y</text>
<text x="218.2" y="221.1">4</text>
<text x="361.6" y="216.5">5</text>
<text x="368.2" y="217.7">3</text>
<text x="155.3" y="225.7">1</text>
<text x="198.8" y="225.7">1</text>
<text x="201.4" y="226.3">B</text>
<text x="20.2" y="232.5">B</text>
<text x="153" y="230.9">2345</text>
<text x="198.8" y="230.3">6</text>
<text x="201.4" y="230.9">C</text>
<text x="410.4" y="231.3">B</text>
<text x="206.1" y="237.6" transform="rotate(-90 206.1 237.6)">5</text>
<text x="206.6" y="234.9" transform="rotate(-90 206.6 234.9)">Vcc</text>
<text x="210.7" y="237.6" transform="rotate(-90 210.7 237.6)">2</text>
<text x="211.3" y="234.9" transform="rotate(-90 211.3 234.9)">GND</text>
<text x="20.2" y="255.6">A</text>
<text x="323.3" y="256.3">TITLE</text>
<text x="410.4" y="254.4">A</text>
<text x="323.3" y="259.8">FILE:</text>
<text x="323.3" y="263.2">PAGE</text>
<text x="342.9" y="263.2">OF</text>
<text x="364.8" y="259.8">REVISION:</text>
<text x="364.8" y="263.2">DRAWN BY:</text>
<text x="30.7" y="266">1</text>
<text x="53.8" y="266">2</text>
<text x="76.9" y="266">3</text>
<text x="100" y="266">4</text>
<text x="123.1" y="266">5</text>
<text x="146.1" y="266">6</text>
<text x="169.2" y="266">7</text>
<text x="192.3" y="266">8</text>
<text x="215.4" y="266">9</text>
<text x="238" y="266">10</text>
<text x="261.1" y="266">11</text>
<text x="284.2" y="266">12</text>
<text x="307.3" y="266">13</text>
<text x="330.4" y="266">14</text>
<text x="353.5" y="266">15</text>
<text x="376.6" y="266">16</text>
<text x="399.7" y="266">17</text>
</g>
</svg>
